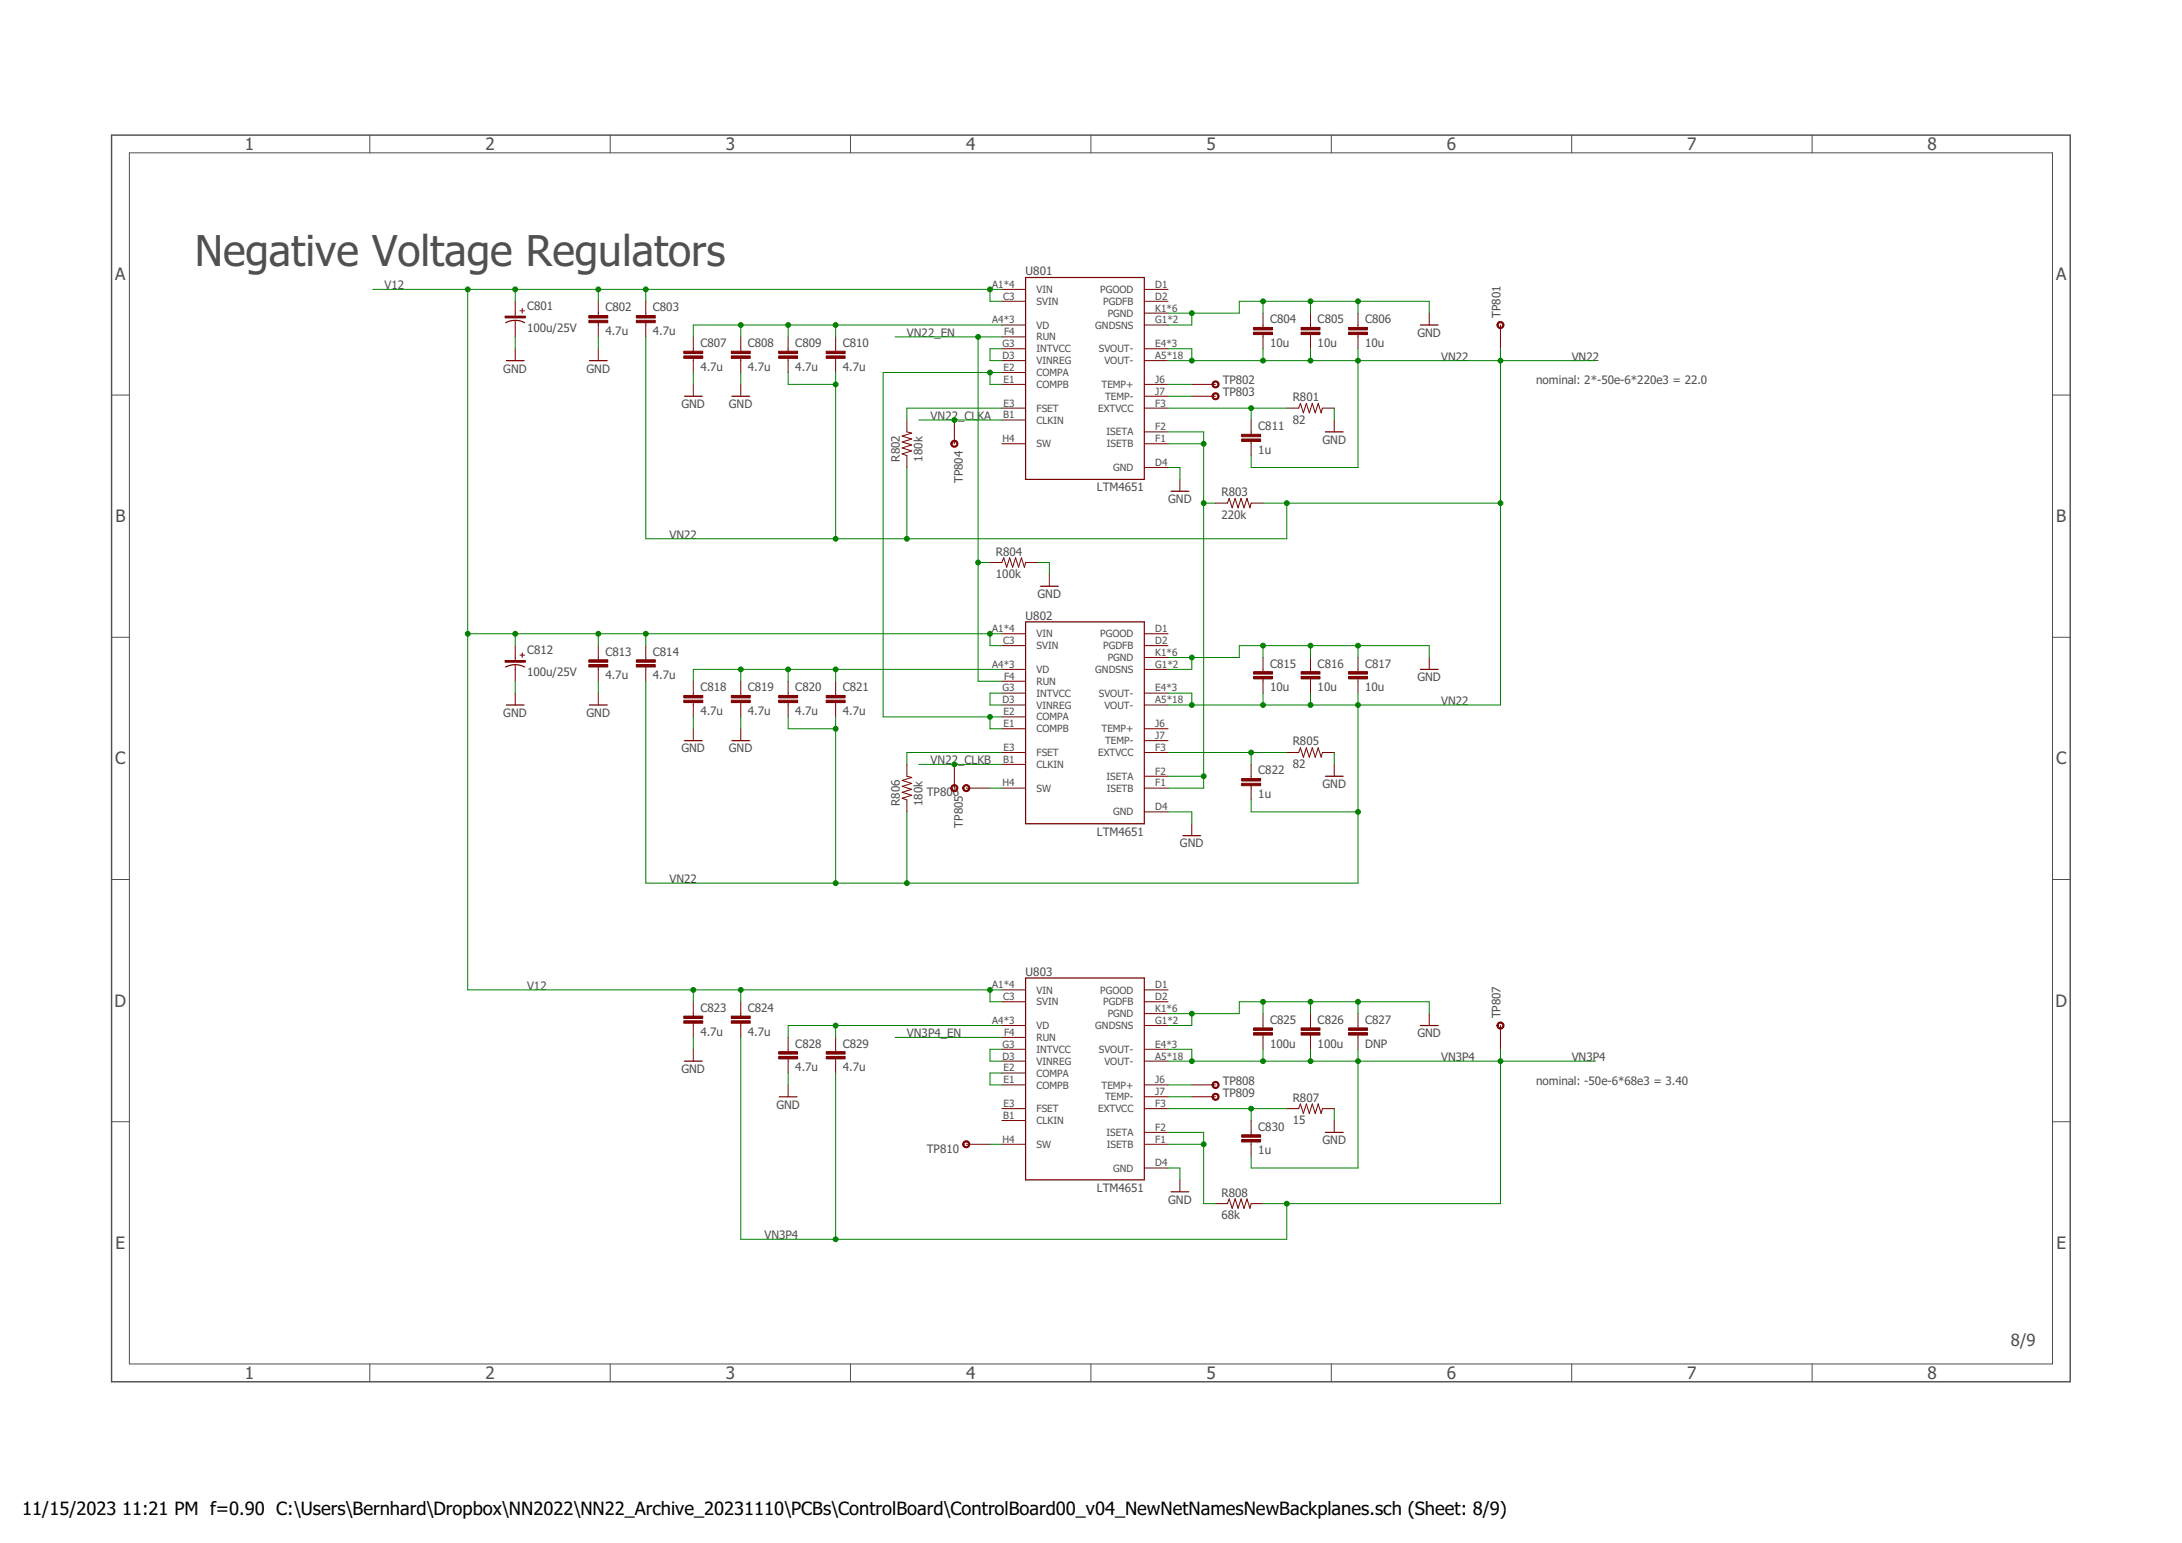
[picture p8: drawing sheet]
<svg xmlns="http://www.w3.org/2000/svg" width="420mm" height="297mm" viewBox="0 0 420 297" stroke-linecap="round" stroke-linejoin="round" font-family="sans-serif">
<path d="M21.5 26h377.1v240h-377.1z" fill="none" stroke="#505050" stroke-width=".28"/>
<g fill="none" stroke="#505050" stroke-width=".19">
<path d="M24.9 29.4h370.3v233.2h-370.3zM71.2 26v3.4M117.5 26v3.4M163.8 26v3.4M210.1 26v3.4M256.3 26v3.4M302.6 26v3.4M348.9 26v3.4M21.5 76.1h3.4M395.2 76.1h3.4M21.5 122.7h3.4M395.2 122.7h3.4"/>
<path d="M21.5 169.3h3.4M395.2 169.3h3.4M21.5 215.9h3.4M395.2 215.9h3.4M71.2 262.6v3.4M117.5 262.6v3.4M163.8 262.6v3.4M210.1 262.6v3.4M256.3 262.6v3.4M302.6 262.6v3.4M348.9 262.6v3.4"/>
</g>
<g fill="none" stroke="#800000" stroke-width=".23">
<path d="M197.5 53.4h22.8v38.9h-22.8zM97.4 62.1a3.9 3.9 0 0 1 3.6 0M97.5 69.4h3.4M113.5 69.4h3.4M131.8 76.3h3.4M140.9 76.3h3.5M273.5 62.6h3.4M225.5 94.6h3.4M255.2 83.1h3.4M197.5 119.7h22.8v38.9h-22.8zM200.3 112.9h3.5M97.4 128.4l.5-.2a3.8 3.8 0 0 1 3.1 .2"/>
<path d="M97.5 135.7h3.4M113.5 135.7h3.4M273.5 128.9h3.4M131.8 142.6h3.4M140.9 142.6h3.5M255.2 149.4h3.4M227.8 160.9h3.4M197.5 188.3h22.8v38.8h-22.8zM273.5 197.4h3.4M131.8 204.3h3.4M150.1 211.1h3.4M255.2 218h3.4"/>
<path d="M225.5 229.4h3.4"/>
</g>
<g fill="none" stroke="#800000" stroke-width=".19">
<path d="M99.2 58v3M100.1 59.8h.9M100.6 59.4v.9M115.2 58v2.7M124.4 58v2.7M192.9 55.7h4.6M192.9 58h4.6M220.3 55.7h4.6M220.3 58h4.6M99.2 61.7v3.2M99.2 67.1v2.3M115.2 62.1v2.8"/>
<path d="M115.2 67.1v2.3M124.4 62.1v2.8M133.5 64.9v2.7M133.5 69v2.7M133.5 74v2.3M142.6 64.9v2.7M142.6 69v2.7M142.6 74v2.3M151.8 64.9v2.7M151.8 69v2.7M160.9 64.9v2.7M160.9 69v2.7"/>
<path d="M192.9 62.6h4.6M192.9 64.9h4.6M192.9 67.1h4.6M192.9 69.4h4.6M192.9 71.7h4.6M192.9 74h4.6M192.9 78.6h4.6M220.3 62.6h4.6M220.3 67.1h4.6M220.3 69.4h4.6M220.3 74h4.6M220.3 78.6h4.6"/>
<path d="M220.3 60.3h4.6M220.3 76.3h4.6M229.5 74h4.6M229.5 76.3h4.6M243.2 60.3v2.7M243.2 64.4v2.7M247.8 78.6h2.3l.3-.9 .6 1.8 .5-1.8 .6 1.8 .6-1.8 .6 1.8 .5-1.8 .6 1.8 .2-.9h2.3M252.3 60.3v2.7M252.3 64.4v2.7M261.5 60.3v2.7M261.5 64.4v2.7M275.2 60.3v2.3"/>
<path d="M288.9 62.6v4.5M174.6 80.9v2.2l1 .3-1.9 .5 1.9 .6-1.9 .6 1.9 .6-1.9 .5 1.9 .6-1.9 .6 .9 .3v2.3M183.8 80.9v4.5M192.9 85.4h4.6M192.9 80.9h4.6M220.3 83.1h4.6M220.3 85.4h4.6M220.3 90h4.6M227.2 92.3v2.3M234.1 96.9h2.2l.4-1 .6 1.9 .5-1.9 .6 1.9 .6-1.9 .5 1.9 .6-1.9 .6 1.9 .2-.9h2.3M240.9 80.9v2.7M240.9 85v2.7"/>
<path d="M256.9 80.9v2.2M190.6 108.3h2.3l.4-.9 .5 1.8 .6-1.8 .6 1.8 .6-1.8 .5 1.8 .6-1.8 .6 1.8 .2-.9h2.3M202.1 110.6v2.3M99.2 124.3v3M99.2 128v3.1M99.2 133.4v2.3M100.1 126.1h.9M100.6 125.7v.9M115.2 124.3v2.7M115.2 128.4v2.7M115.2 133.4v2.3M124.4 124.3v2.7"/>
<path d="M124.4 128.4v2.7M133.5 131.1v2.8M133.5 135.3v2.7M142.6 131.1v2.8M142.6 135.3v2.7M151.8 131.1v2.8M151.8 135.3v2.7M160.9 131.1v2.8M160.9 135.3v2.7M192.9 122h4.6M192.9 124.3h4.6M192.9 128.9h4.6"/>
<path d="M192.9 131.1h4.6M192.9 133.4h4.6M192.9 135.7h4.6M192.9 138h4.6M220.3 122h4.6M220.3 124.3h4.6M220.3 128.9h4.6M220.3 133.4h4.6M220.3 135.7h4.6M220.3 126.6h4.6M243.2 126.6v2.7M243.2 130.7v2.7"/>
<path d="M252.3 126.6v2.7M252.3 130.7v2.7M261.5 126.6v2.7M261.5 130.7v2.7M275.2 126.6v2.3M133.5 140.3v2.3M142.6 140.3v2.3M174.6 147.2v2.2l1 .3-1.9 .5 1.9 .6-1.9 .6 1.9 .6-1.9 .5 1.9 .6-1.9 .6 .9 .3v2.3M183.8 147.2v4.5M186.1 151.7h4.5M192.9 140.3h4.6M192.9 144.9h4.6"/>
<path d="M192.9 151.7h4.6M192.9 147.2h4.6M220.3 140.3h4.6M220.3 144.9h4.6M220.3 149.4h4.6M220.3 151.7h4.6M220.3 156.3h4.6M220.3 142.6h4.6M229.5 158.6v2.3M240.9 147.2v2.7M240.9 151.3v2.7M247.8 144.9h2.3l.3-.9 .6 1.8 .5-1.8 .6 1.8 .6-1.8 .6 1.8 .5-1.8 .6 1.8 .2-.9h2.3"/>
<path d="M256.9 147.2v2.2M133.5 192.8v2.8M133.5 197v2.7M142.6 192.8v2.8M142.6 197v2.7M151.8 199.7v2.8M160.9 199.7v2.8M192.9 190.6h4.6M192.9 192.8h4.6M192.9 197.4h4.6M192.9 199.7h4.6M220.3 190.6h4.6"/>
<path d="M220.3 192.8h4.6M220.3 197.4h4.6M220.3 195.1h4.6M243.2 195.1v2.8M243.2 199.3v2.7M252.3 195.1v2.8M252.3 199.3v2.7M261.5 195.1v2.8M261.5 199.3v2.7M275.2 195.1v2.3M288.9 197.4v4.6M133.5 202v2.3"/>
<path d="M151.8 203.8v2.8M151.8 208.9v2.2M160.9 203.8v2.8M192.9 202h4.6M192.9 204.3h4.6M192.9 206.6h4.6M192.9 208.9h4.6M192.9 213.4h4.6M192.9 215.7h4.6M220.3 202h4.6M220.3 204.3h4.6M220.3 208.9h4.6"/>
<path d="M220.3 213.4h4.6M220.3 218h4.6M220.3 211.1h4.6M229.5 208.9h4.6M229.5 211.1h4.6M240.9 215.7v2.8M240.9 219.8v2.8M247.8 213.4h2.3l.3-.9 .6 1.9 .5-1.9 .6 1.9 .6-1.9 .6 1.9 .5-1.9 .6 1.9 .2-1h2.3M256.9 215.7v2.3M186.1 220.3h4.5M192.9 220.3h4.6M220.3 220.3h4.6"/>
<path d="M220.3 224.9h4.6M227.2 227.1v2.3M234.1 231.7h2.2l.4-.9 .6 1.8 .5-1.8 .6 1.8 .6-1.8 .5 1.8 .6-1.8 .6 1.8 .2-.9h2.3"/>
</g>
<g fill="#800000" stroke="#800000" stroke-width=".19">
<path d="M233.6 73.5a.68 .68 0 0 1 1 .1 .68 .68 0 0 1-.3 1 .68 .68 0 0 1-.9-.6h.2a.45 .45 0 0 1 .7-.4 .45 .45 0 0 1 .1 .8 .45 .45 0 0 1-.8-.2v-.2h-.2z" fill-rule="evenodd"/>
<path d="M233.6 75.8a.68 .68 0 0 1 1 .1 .68 .68 0 0 1-.3 1 .68 .68 0 0 1-.9-.6h.2a.45 .45 0 0 1 .7-.4 .45 .45 0 0 1 .1 .8 .45 .45 0 0 1-.8-.2v-.2h-.2z" fill-rule="evenodd"/>
<path d="M185.5 151.3a.68 .68 0 0 1 1.1 0 .68 .68 0 0 1-.3 1.1 .68 .68 0 0 1-.9-.7h.2a.46 .46 0 0 1 .7-.4 .46 .46 0 0 1 .1 .8 .46 .46 0 0 1-.8-.2v-.2h-.2z" fill-rule="evenodd"/>
<path d="M185.5 219.8a.68 .68 0 0 1 1.1 .1 .68 .68 0 0 1-.3 1 .68 .68 0 0 1-.9-.6h.2a.46 .46 0 0 1 .7-.4 .46 .46 0 0 1 .1 .8 .46 .46 0 0 1-.8-.2v-.2h-.2z" fill-rule="evenodd"/>
<path d="M233.6 208.4a.68 .68 0 0 1 1 .1 .68 .68 0 0 1-.3 1 .68 .68 0 0 1-.9-.6h.2a.45 .45 0 0 1 .7-.4 .45 .45 0 0 1 .1 .7 .45 .45 0 0 1-.8-.2v-.1h-.2z" fill-rule="evenodd"/>
<path d="M233.6 210.7a.68 .68 0 0 1 1 .1 .68 .68 0 0 1-.3 1 .68 .68 0 0 1-.9-.7h.2a.45 .45 0 0 1 .7-.3 .45 .45 0 0 1 .1 .7 .45 .45 0 0 1-.8-.2v-.2h-.2z" fill-rule="evenodd"/>
<path d="M288.4 62.1a.68 .68 0 0 1 1.1 .1 .68 .68 0 0 1-.4 1 .68 .68 0 0 1-.9-.6h.3a.46 .46 0 0 1 .6-.5 .46 .46 0 0 1 .2 .8 .46 .46 0 0 1-.8-.2v-.1h-.3z" fill-rule="evenodd"/>
<path d="M288.4 197a.68 .68 0 0 1 1.1 .1 .68 .68 0 0 1-.4 1 .68 .68 0 0 1-.9-.7h.3a.46 .46 0 0 1 .6-.4 .46 .46 0 0 1 .2 .7 .46 .46 0 0 1-.8-.1v-.2h-.3z" fill-rule="evenodd"/>
<path d="M183.3 85a.68 .68 0 0 1 1.1 0 .68 .68 0 0 1-.4 1.1 .68 .68 0 0 1-.9-.7h.2a.46 .46 0 0 1 .7-.4 .46 .46 0 0 1 .1 .8 .46 .46 0 0 1-.8-.2v-.2h-.2z" fill-rule="evenodd"/>
<path d="M183.3 151.3a.68 .68 0 0 1 1.1 0 .68 .68 0 0 1-.4 1.1 .68 .68 0 0 1-.9-.7h.2a.46 .46 0 0 1 .7-.4 .46 .46 0 0 1 .1 .8 .46 .46 0 0 1-.8-.2v-.2h-.2z" fill-rule="evenodd"/>
</g>
<g fill="#800000" stroke="#800000" stroke-width=".19">
<path d="M241.4 63.9h3.6v.5h-3.6z"/>
<path d="M241.4 63h3.6v.5h-3.6z"/>
<path d="M250.5 63.9h3.7v.5h-3.7z"/>
<path d="M250.5 63h3.7v.5h-3.7z"/>
<path d="M259.7 63.9h3.6v.5h-3.6z"/>
<path d="M259.7 63h3.6v.5h-3.6z"/>
<path d="M239.1 84.5h3.6v.5h-3.6z"/>
<path d="M239.1 83.6h3.6v.5h-3.6z"/>
<path d="M241.4 130.2h3.6v.5h-3.6z"/>
<path d="M241.4 129.3h3.6v.5h-3.6z"/>
<path d="M250.5 130.2h3.7v.5h-3.7z"/>
<path d="M250.5 129.3h3.7v.5h-3.7z"/>
<path d="M259.7 130.2h3.6v.5h-3.6z"/>
<path d="M259.7 129.3h3.6v.5h-3.6z"/>
<path d="M239.1 150.8h3.6v.5h-3.6z"/>
<path d="M239.1 149.9h3.6v.4h-3.6z"/>
<path d="M113.4 61.7h3.6v.4h-3.6z"/>
<path d="M113.4 60.7h3.6v.5h-3.6z"/>
<path d="M122.5 61.7h3.7v.4h-3.7z"/>
<path d="M122.5 60.7h3.7v.5h-3.7z"/>
<path d="M159.1 68.5h3.6v.5h-3.6z"/>
<path d="M159.1 67.6h3.6v.5h-3.6z"/>
<path d="M131.7 68.5h3.6v.5h-3.6z"/>
<path d="M131.7 67.6h3.6v.5h-3.6z"/>
<path d="M113.4 127.9h3.6v.5h-3.6z"/>
<path d="M113.4 127h3.6v.5h-3.6z"/>
<path d="M122.5 127.9h3.7v.5h-3.7z"/>
<path d="M122.5 127h3.7v.5h-3.7z"/>
<path d="M159.1 134.8h3.6v.5h-3.6z"/>
<path d="M159.1 133.9h3.6v.4h-3.6z"/>
<path d="M131.7 134.8h3.6v.5h-3.6z"/>
<path d="M131.7 133.9h3.6v.4h-3.6z"/>
<path d="M140.8 68.5h3.7v.5h-3.7z"/>
<path d="M140.8 67.6h3.7v.5h-3.7z"/>
<path d="M149.9 68.5h3.7v.5h-3.7z"/>
<path d="M149.9 67.6h3.7v.5h-3.7z"/>
<path d="M140.8 134.8h3.7v.5h-3.7z"/>
<path d="M140.8 133.9h3.7v.4h-3.7z"/>
<path d="M149.9 134.8h3.7v.5h-3.7z"/>
<path d="M149.9 133.9h3.7v.4h-3.7z"/>
<path d="M241.4 198.8h3.6v.5h-3.6z"/>
<path d="M241.4 197.9h3.6v.5h-3.6z"/>
<path d="M250.5 198.8h3.7v.5h-3.7z"/>
<path d="M250.5 197.9h3.7v.5h-3.7z"/>
<path d="M259.7 198.8h3.6v.5h-3.6z"/>
<path d="M259.7 197.9h3.6v.5h-3.6z"/>
<path d="M239.1 219.4h3.6v.4h-3.6z"/>
<path d="M239.1 218.5h3.6v.4h-3.6z"/>
<path d="M131.7 196.5h3.6v.5h-3.6z"/>
<path d="M131.7 195.6h3.6v.5h-3.6z"/>
<path d="M140.8 196.5h3.7v.5h-3.7z"/>
<path d="M140.8 195.6h3.7v.5h-3.7z"/>
<path d="M159.1 203.4h3.6v.4h-3.6z"/>
<path d="M159.1 202.5h3.6v.4h-3.6z"/>
<path d="M149.9 203.4h3.7v.4h-3.7z"/>
<path d="M149.9 202.5h3.7v.4h-3.7z"/>
<path d="M97.3 127.1h3.9v.4h-3.9z"/>
<path d="M97.3 60.9h3.9v.3h-3.9z"/>
</g>
<g fill="none" stroke="#008000" stroke-width=".19">
<path d="M71.8 55.7h121.1M90.1 55.7v134.9h102.8M99.2 55.7v2.3M115.2 55.7v2.3M124.4 55.7v2.3M190.6 55.7v2.3h2.3M243.2 58v2.3M252.3 58v2.3M261.5 58v2.3M99.2 64.9v2.2M115.2 64.9v2.2M124.4 64.9v38.8h123.4v-6.8"/>
<path d="M133.5 71.7v2.3M142.6 62.6v2.3M142.6 71.7v2.3M151.8 62.6v2.3M151.8 71.7v2.3h9.1M160.9 62.6v2.3M160.9 71.7v32M172.3 64.9h20.6M188.3 64.9v66.2h4.6M190.6 71.7v2.3h2.3M192.9 62.6h-59.4v2.3M192.9 67.1h-2.3v2.3h2.3"/>
<path d="M192.9 71.7h-22.8v66.3h22.8M192.9 78.6h-18.3v2.3M224.9 60.3h13.7v-2.3h36.6v2.3M224.9 67.1h4.6v2.3M224.9 69.4h82.3M224.9 74h4.6M224.9 78.6h22.9M224.9 76.3h4.6M229.5 60.3v2.3h-4.6M240.9 78.6v2.3M243.2 67.1v2.3M252.3 67.1v2.3"/>
<path d="M256.9 78.6v2.3M261.5 67.1v22.9h-20.6v-2.3M288.9 67.1v68.6h-64M174.6 90v13.7M176.9 80.9h16M224.9 90h2.3v2.3M224.9 83.1h6.9v68.6h-6.9M224.9 85.4h6.9M231.8 96.9h2.3M243.2 96.9h45.7M188.3 108.3h2.3M199.8 108.3h2.3v2.3"/>
<path d="M90.1 122h102.8M99.2 122v2.3M99.2 131.1v2.3M115.2 122v2.3M115.2 131.1v2.3M124.4 131.1v38.9h137.1v-36.6M124.4 122v2.3M133.5 138v2.3M142.6 128.9v2.2M142.6 138v2.3M151.8 128.9v2.2M151.8 138v2.3h9.1"/>
<path d="M160.9 128.9v2.2M160.9 138v32M190.6 122v2.3h2.3M190.6 138v2.3h2.3M192.9 128.9h-59.4v2.2M192.9 133.4h-2.3v2.3h2.3M224.9 126.6h13.7v-2.3h36.6v2.3M224.9 133.4h4.6v2.3M229.5 126.6v2.3h-4.6M243.2 124.3v2.3M243.2 133.4v2.3M252.3 124.3v2.3"/>
<path d="M252.3 133.4v2.3M261.5 124.3v2.3M174.6 156.3v13.7M176.9 147.2h16M190.6 151.7h2.3M192.9 144.9h-18.3v2.3M224.9 156.3h4.6v2.3M224.9 144.9h22.9M224.9 149.4h6.9M240.9 154v2.3h20.6M240.9 144.9v2.3M256.9 144.9v2.3"/>
<path d="M133.5 190.6v2.2M133.5 199.7v2.3M142.6 190.6v2.2M142.6 199.7v38.9h105.2v-6.9M160.9 197.4v2.3M172.3 199.7h20.6M190.6 190.6v2.2h2.3M192.9 197.4h-41.1v2.3M224.9 195.1h13.7v-2.3h36.6v2.3M229.5 195.1v2.3h-4.6M243.2 192.8v2.3M252.3 192.8v2.3"/>
<path d="M261.5 192.8v2.3M151.8 206.6v2.3M160.9 206.6v32M192.9 202h-2.3v2.3h2.3M192.9 206.6h-2.3v2.3h2.3M224.9 202h4.6v2.3M224.9 218h6.9v13.7h2.3M224.9 204.3h82.3M224.9 208.9h4.6M224.9 211.1h4.6M224.9 213.4h22.9M240.9 213.4v2.3"/>
<path d="M243.2 202v2.3M252.3 202v2.3M256.9 213.4v2.3M261.5 202v22.9h-20.6v-2.3M288.9 202v29.7h-45.7M190.6 220.3h2.3M224.9 224.9h2.3v2.2M224.9 220.3h6.9"/>
</g>
<g fill="#008000" stroke="#008000" stroke-width=".19">
<circle cx="243.2" cy="58" r=".47"/>
<circle cx="252.3" cy="58" r=".47"/>
<circle cx="261.5" cy="58" r=".47"/>
<circle cx="229.5" cy="60.3" r=".47"/>
<circle cx="243.2" cy="124.3" r=".47"/>
<circle cx="252.3" cy="124.3" r=".47"/>
<circle cx="261.5" cy="124.3" r=".47"/>
<circle cx="229.5" cy="126.6" r=".47"/>
<circle cx="243.2" cy="192.8" r=".47"/>
<circle cx="252.3" cy="192.8" r=".47"/>
<circle cx="261.5" cy="192.8" r=".47"/>
<circle cx="229.5" cy="195.1" r=".47"/>
<circle cx="190.6" cy="190.6" r=".47"/>
<circle cx="142.6" cy="190.6" r=".47"/>
<circle cx="133.5" cy="190.6" r=".47"/>
<circle cx="190.6" cy="55.7" r=".47"/>
<circle cx="90.1" cy="55.7" r=".47"/>
<circle cx="124.4" cy="55.7" r=".47"/>
<circle cx="115.2" cy="55.7" r=".47"/>
<circle cx="190.6" cy="122" r=".47"/>
<circle cx="115.2" cy="122" r=".47"/>
<circle cx="124.4" cy="122" r=".47"/>
<circle cx="90.1" cy="122" r=".47"/>
<circle cx="99.2" cy="122" r=".47"/>
<circle cx="99.2" cy="55.7" r=".47"/>
<circle cx="188.3" cy="64.9" r=".47"/>
<circle cx="188.3" cy="108.3" r=".47"/>
<circle cx="190.6" cy="71.7" r=".47"/>
<circle cx="190.6" cy="138" r=".47"/>
<circle cx="183.8" cy="80.9" r=".47"/>
<circle cx="160.9" cy="170" r=".47"/>
<circle cx="229.5" cy="135.7" r=".47"/>
<circle cx="243.2" cy="135.7" r=".47"/>
<circle cx="252.3" cy="135.7" r=".47"/>
<circle cx="261.5" cy="135.7" r=".47"/>
<circle cx="229.5" cy="69.4" r=".47"/>
<circle cx="243.2" cy="69.4" r=".47"/>
<circle cx="252.3" cy="69.4" r=".47"/>
<circle cx="261.5" cy="69.4" r=".47"/>
<circle cx="288.9" cy="69.4" r=".47"/>
<circle cx="288.9" cy="96.9" r=".47"/>
<circle cx="247.8" cy="96.9" r=".47"/>
<circle cx="174.6" cy="103.7" r=".47"/>
<circle cx="160.9" cy="103.7" r=".47"/>
<circle cx="261.5" cy="156.3" r=".47"/>
<circle cx="174.6" cy="170" r=".47"/>
<circle cx="160.9" cy="74" r=".47"/>
<circle cx="160.9" cy="140.3" r=".47"/>
<circle cx="240.9" cy="78.6" r=".47"/>
<circle cx="240.9" cy="144.9" r=".47"/>
<circle cx="231.8" cy="149.4" r=".47"/>
<circle cx="231.8" cy="85.4" r=".47"/>
<circle cx="231.8" cy="96.9" r=".47"/>
<circle cx="160.9" cy="62.6" r=".47"/>
<circle cx="142.6" cy="62.6" r=".47"/>
<circle cx="151.8" cy="62.6" r=".47"/>
<circle cx="160.9" cy="128.9" r=".47"/>
<circle cx="142.6" cy="128.9" r=".47"/>
<circle cx="151.8" cy="128.9" r=".47"/>
<circle cx="183.8" cy="147.2" r=".47"/>
<circle cx="240.9" cy="213.4" r=".47"/>
<circle cx="231.8" cy="220.3" r=".47"/>
<circle cx="160.9" cy="197.4" r=".47"/>
<circle cx="229.5" cy="204.3" r=".47"/>
<circle cx="243.2" cy="204.3" r=".47"/>
<circle cx="252.3" cy="204.3" r=".47"/>
<circle cx="261.5" cy="204.3" r=".47"/>
<circle cx="288.9" cy="204.3" r=".47"/>
<circle cx="247.8" cy="231.7" r=".47"/>
<circle cx="160.9" cy="238.6" r=".47"/>
</g>
<text font-size="8.2" fill="#505050" x="37.5" y="51.1">Negative Voltage Regulators</text>
<g font-size="3.5">
<text x="4.3" y="291.7">11/15/2023</text>
<text x="23.5" y="291.7">11:21 PM f=0.90 C:\Users\Bernhard\Dropbox\NN2022\NN22_Archive_20231110\PCBs\ControlBoard\ControlBoard00_v04_NewNetNamesNewBackplanes.sch (Sheet: 8/9)</text>
</g>
<g font-size="3.3" fill="#505050">
<text x="47.2" y="28.9">1</text>
<text x="93.5" y="28.9">2</text>
<text x="139.7" y="28.9">3</text>
<text x="186" y="28.9">4</text>
<text x="232.3" y="28.9">5</text>
<text x="278.6" y="28.9">6</text>
<text x="324.9" y="28.9">7</text>
<text x="371.2" y="28.9">8</text>
<text x="22.2" y="53.9">A</text>
<text x="395.9" y="53.9">A</text>
<text x="22.2" y="100.5">B</text>
<text x="396" y="100.5">B</text>
<text x="22.2" y="147.2">C</text>
<text x="395.9" y="147.2">C</text>
<text x="22.1" y="193.8">D</text>
<text x="395.8" y="193.8">D</text>
<text x="22.3" y="240.4">E</text>
<text x="396" y="240.4">E</text>
<text x="47.2" y="265.5">1</text>
<text x="93.5" y="265.5">2</text>
<text x="139.7" y="265.5">3</text>
<text x="186" y="265.5">4</text>
<text x="232.3" y="265.5">5</text>
<text x="278.6" y="265.5">6</text>
<text x="324.9" y="265.5">7</text>
<text x="371.2" y="265.5">8</text>
</g>
<text font-size="3.2" fill="#505050" x="387.2" y="259.1">8/9</text>
<g font-size="2.2" fill="#505050">
<text x="197.5" y="53">U801</text>
<text x="74.1" y="55.7">V12</text>
<text x="101.5" y="59.6">C801</text>
<text x="116.6" y="59.9">C802</text>
<text x="125.7" y="59.9">C803</text>
<text x="101.5" y="63.9">100u/25V</text>
<text x="116.6" y="64.5">4.7u</text>
<text x="125.7" y="64.5">4.7u</text>
<text x="174.6" y="64.9">VN22_EN</text>
<text x="244.6" y="62.2">C804</text>
<text x="253.7" y="62.2">C805</text>
<text x="262.9" y="62.2">C806</text>
<text x="272.9" y="64.9">GND</text>
<text x="288.9" y="61.2" transform="rotate(-90 288.9 61.2)">TP801</text>
<text x="96.9" y="71.7">GND</text>
<text x="112.9" y="71.7">GND</text>
<text x="134.9" y="71.4">4.7u</text>
<text x="134.9" y="66.8">C807</text>
<text x="144" y="71.4">4.7u</text>
<text x="144" y="66.8">C808</text>
<text x="153.1" y="71.4">4.7u</text>
<text x="153.1" y="66.8">C809</text>
<text x="162.3" y="71.4">4.7u</text>
<text x="162.3" y="66.8">C810</text>
<text x="244.6" y="66.8">10u</text>
<text x="253.7" y="66.8">10u</text>
<text x="262.9" y="66.8">10u</text>
<text x="277.5" y="69.4">VN22</text>
<text x="302.6" y="69.4">VN22</text>
<text x="235.4" y="74">TP802</text>
<text x="235.4" y="76.3">TP803</text>
<text x="248.9" y="77.2">R801</text>
<text x="295.8" y="74">nominal: 2*-50e-6*220e3 = 22.0</text>
<text x="131.2" y="78.6">GND</text>
<text x="140.3" y="78.6">GND</text>
<text x="179.2" y="80.9">VN22_CLKA</text>
<text x="242.3" y="82.8">C811</text>
<text x="248.9" y="81.5">82</text>
<text x="173.3" y="88.9" transform="rotate(-90 173.3 88.9)">R802</text>
<text x="177.6" y="88.9" transform="rotate(-90 177.6 88.9)">180k</text>
<text x="242.3" y="87.4">1u</text>
<text x="254.6" y="85.4">GND</text>
<text x="185.4" y="93" transform="rotate(-90 185.4 93)">TP804</text>
<text x="211.2" y="94.6">LTM4651</text>
<text x="235.2" y="95.5">R803</text>
<text x="224.9" y="96.9">GND</text>
<text x="235.2" y="99.8">220k</text>
<text x="128.9" y="103.7">VN22</text>
<text x="191.8" y="106.9">R804</text>
<text x="191.8" y="111.3">100k</text>
<text x="197.5" y="119.3">U802</text>
<text x="199.8" y="115.1">GND</text>
<text x="101.5" y="125.9">C812</text>
<text x="101.5" y="130.2">100u/25V</text>
<text x="116.6" y="130.8">4.7u</text>
<text x="116.6" y="126.2">C813</text>
<text x="125.7" y="130.8">4.7u</text>
<text x="125.7" y="126.2">C814</text>
<text x="244.6" y="128.5">C815</text>
<text x="253.7" y="128.5">C816</text>
<text x="262.9" y="128.5">C817</text>
<text x="272.9" y="131.1">GND</text>
<text x="134.9" y="137.7">4.7u</text>
<text x="134.9" y="133.1">C818</text>
<text x="144" y="137.7">4.7u</text>
<text x="144" y="133.1">C819</text>
<text x="153.1" y="137.7">4.7u</text>
<text x="153.1" y="133.1">C820</text>
<text x="162.3" y="137.7">4.7u</text>
<text x="162.3" y="133.1">C821</text>
<text x="244.6" y="133.1">10u</text>
<text x="253.7" y="133.1">10u</text>
<text x="262.9" y="133.1">10u</text>
<text x="277.5" y="135.7">VN22</text>
<text x="96.9" y="138">GND</text>
<text x="112.9" y="138">GND</text>
<text x="248.9" y="143.5">R805</text>
<text x="131.2" y="144.9">GND</text>
<text x="140.3" y="144.9">GND</text>
<text x="179.2" y="147.1">VN22_CLKB</text>
<text x="242.3" y="149.1">C822</text>
<text x="248.9" y="147.8">82</text>
<text x="173.3" y="155.1" transform="rotate(-90 173.3 155.1)">R806</text>
<text x="177.6" y="155.1" transform="rotate(-90 177.6 155.1)">180k</text>
<text x="178.5" y="153.3">TP806</text>
<text x="242.3" y="153.7">1u</text>
<text x="254.6" y="151.7">GND</text>
<text x="185.4" y="159.3" transform="rotate(-90 185.4 159.3)">TP805</text>
<text x="211.2" y="160.9">LTM4651</text>
<text x="227.2" y="163.1">GND</text>
<text x="128.9" y="170">VN22</text>
<text x="101.5" y="190.6">V12</text>
<text x="197.5" y="187.8">U803</text>
<text x="134.9" y="194.8">C823</text>
<text x="144" y="194.8">C824</text>
<text x="244.6" y="197.1">C825</text>
<text x="253.7" y="197.1">C826</text>
<text x="262.9" y="197.1">C827</text>
<text x="288.9" y="196.1" transform="rotate(-90 288.9 196.1)">TP807</text>
<text x="134.9" y="199.4">4.7u</text>
<text x="144" y="199.4">4.7u</text>
<text x="153.1" y="201.7">C828</text>
<text x="162.3" y="201.7">C829</text>
<text x="174.6" y="199.7">VN3P4_EN</text>
<text x="244.6" y="201.7">100u</text>
<text x="253.7" y="201.7">100u</text>
<text x="262.9" y="201.7">DNP</text>
<text x="272.9" y="199.7">GND</text>
<text x="131.2" y="206.6">GND</text>
<text x="153.1" y="206.2">4.7u</text>
<text x="162.3" y="206.2">4.7u</text>
<text x="235.4" y="208.9">TP808</text>
<text x="277.5" y="204.3">VN3P4</text>
<text x="295.8" y="208.9">nominal: -50e-6*68e3 = 3.40</text>
<text x="302.6" y="204.3">VN3P4</text>
<text x="149.5" y="213.4">GND</text>
<text x="235.4" y="211.1">TP809</text>
<text x="248.9" y="212.1">R807</text>
<text x="178.5" y="221.9">TP810</text>
<text x="242.3" y="217.7">C830</text>
<text x="248.9" y="216.4">15</text>
<text x="254.6" y="220.3">GND</text>
<text x="242.3" y="222.2">1u</text>
<text x="211.2" y="229.4">LTM4651</text>
<text x="224.9" y="231.7">GND</text>
<text x="235.2" y="230.4">R808</text>
<text x="147.2" y="238.6">VN3P4</text>
<text x="235.2" y="234.7">68k</text>
</g>
<g font-size="1.9" fill="#505050">
<text x="191" y="55.4">A1*4</text>
<text x="193.2" y="57.7">C3</text>
<text x="199.6" y="56.4">VIN</text>
<text x="199.6" y="58.7">SVIN</text>
<text x="211.9" y="56.4">PGOOD</text>
<text x="212.4" y="58.7">PGDFB</text>
<text x="222.5" y="60">K1*6</text>
<text x="222.5" y="57.7">D2</text>
<text x="222.5" y="55.4">D1</text>
<text x="191" y="62.3">A4*3</text>
<text x="193.3" y="64.5">F4</text>
<text x="199.6" y="63.3">VD</text>
<text x="199.6" y="65.5">RUN</text>
<text x="210.9" y="63.3">GNDSNS</text>
<text x="213.3" y="61">PGND</text>
<text x="222.5" y="62.3">G1*2</text>
<text x="193" y="69.1">D3</text>
<text x="193" y="66.8">G3</text>
<text x="193.3" y="71.4">E2</text>
<text x="199.6" y="67.8">INTVCC</text>
<text x="199.6" y="70.1">VINREG</text>
<text x="211.6" y="67.8">SVOUT-</text>
<text x="212.7" y="70.1">VOUT-</text>
<text x="222.5" y="66.8">E4*3</text>
<text x="222.5" y="69.1">A5*18</text>
<text x="193.3" y="73.7">E1</text>
<text x="199.6" y="72.4">COMPA</text>
<text x="199.6" y="74.7">COMPB</text>
<text x="212.1" y="74.7">TEMP+</text>
<text x="212.8" y="77">TEMP-</text>
<text x="222.5" y="73.7">J6</text>
<text x="222.5" y="76">J7</text>
<text x="193.2" y="80.5">B1</text>
<text x="193.3" y="78.3">E3</text>
<text x="199.6" y="79.3">FSET</text>
<text x="199.6" y="81.5">CLKIN</text>
<text x="211.5" y="79.3">EXTVCC</text>
<text x="213.1" y="83.8">ISETA</text>
<text x="222.5" y="82.8">F2</text>
<text x="222.5" y="78.3">F3</text>
<text x="193" y="85.1">H4</text>
<text x="199.6" y="86.1">SW</text>
<text x="213.1" y="86.1">ISETB</text>
<text x="222.5" y="85.1">F1</text>
<text x="222.5" y="89.7">D4</text>
<text x="214.4" y="90.7">GND</text>
<text x="191" y="121.7">A1*4</text>
<text x="193.2" y="124">C3</text>
<text x="199.6" y="122.7">VIN</text>
<text x="199.6" y="125">SVIN</text>
<text x="211.9" y="122.7">PGOOD</text>
<text x="212.4" y="125">PGDFB</text>
<text x="222.5" y="124">D2</text>
<text x="222.5" y="121.7">D1</text>
<text x="191" y="128.5">A4*3</text>
<text x="193.3" y="130.8">F4</text>
<text x="199.6" y="129.5">VD</text>
<text x="199.6" y="131.8">RUN</text>
<text x="210.9" y="129.5">GNDSNS</text>
<text x="213.3" y="127.3">PGND</text>
<text x="222.5" y="126.3">K1*6</text>
<text x="222.5" y="128.5">G1*2</text>
<text x="193" y="135.4">D3</text>
<text x="193" y="133.1">G3</text>
<text x="193.3" y="137.7">E2</text>
<text x="199.6" y="134.1">INTVCC</text>
<text x="199.6" y="136.4">VINREG</text>
<text x="211.6" y="134.1">SVOUT-</text>
<text x="212.7" y="136.4">VOUT-</text>
<text x="222.5" y="133.1">E4*3</text>
<text x="222.5" y="135.4">A5*18</text>
<text x="193.3" y="140">E1</text>
<text x="199.6" y="138.7">COMPA</text>
<text x="199.6" y="141">COMPB</text>
<text x="212.1" y="141">TEMP+</text>
<text x="212.8" y="143.3">TEMP-</text>
<text x="222.5" y="140">J6</text>
<text x="222.5" y="142.3">J7</text>
<text x="193.2" y="146.8">B1</text>
<text x="193.3" y="144.5">E3</text>
<text x="199.6" y="145.5">FSET</text>
<text x="199.6" y="147.8">CLKIN</text>
<text x="211.5" y="145.5">EXTVCC</text>
<text x="222.5" y="149.1">F2</text>
<text x="222.5" y="144.5">F3</text>
<text x="193" y="151.4">H4</text>
<text x="199.6" y="152.4">SW</text>
<text x="213.1" y="150.1">ISETA</text>
<text x="213.1" y="152.4">ISETB</text>
<text x="222.5" y="151.4">F1</text>
<text x="222.5" y="156">D4</text>
<text x="214.4" y="157">GND</text>
<text x="191" y="190.3">A1*4</text>
<text x="199.6" y="191.3">VIN</text>
<text x="211.9" y="191.3">PGOOD</text>
<text x="222.5" y="190.3">D1</text>
<text x="191" y="197.1">A4*3</text>
<text x="193.2" y="192.5">C3</text>
<text x="199.6" y="193.5">SVIN</text>
<text x="212.4" y="193.5">PGDFB</text>
<text x="213.3" y="195.8">PGND</text>
<text x="222.5" y="194.8">K1*6</text>
<text x="222.5" y="197.1">G1*2</text>
<text x="222.5" y="192.5">D2</text>
<text x="193" y="204">D3</text>
<text x="193" y="201.7">G3</text>
<text x="193.3" y="199.4">F4</text>
<text x="199.6" y="198.1">VD</text>
<text x="199.6" y="200.4">RUN</text>
<text x="199.6" y="202.7">INTVCC</text>
<text x="210.9" y="198.1">GNDSNS</text>
<text x="211.6" y="202.7">SVOUT-</text>
<text x="222.5" y="201.7">E4*3</text>
<text x="222.5" y="204">A5*18</text>
<text x="193.3" y="206.3">E2</text>
<text x="193.3" y="208.5">E1</text>
<text x="199.6" y="205">VINREG</text>
<text x="199.6" y="207.3">COMPA</text>
<text x="199.6" y="209.5">COMPB</text>
<text x="212.1" y="209.5">TEMP+</text>
<text x="212.7" y="205">VOUT-</text>
<text x="222.5" y="208.5">J6</text>
<text x="193.2" y="215.4">B1</text>
<text x="193.3" y="213.1">E3</text>
<text x="199.6" y="214.1">FSET</text>
<text x="211.5" y="214.1">EXTVCC</text>
<text x="212.8" y="211.8">TEMP-</text>
<text x="222.5" y="210.8">J7</text>
<text x="222.5" y="213.1">F3</text>
<text x="193" y="220">H4</text>
<text x="199.6" y="221">SW</text>
<text x="199.6" y="216.4">CLKIN</text>
<text x="213.1" y="218.7">ISETA</text>
<text x="213.1" y="221">ISETB</text>
<text x="222.5" y="217.7">F2</text>
<text x="222.5" y="220">F1</text>
<text x="214.4" y="225.5">GND</text>
<text x="222.5" y="224.5">D4</text>
</g>
</svg>
